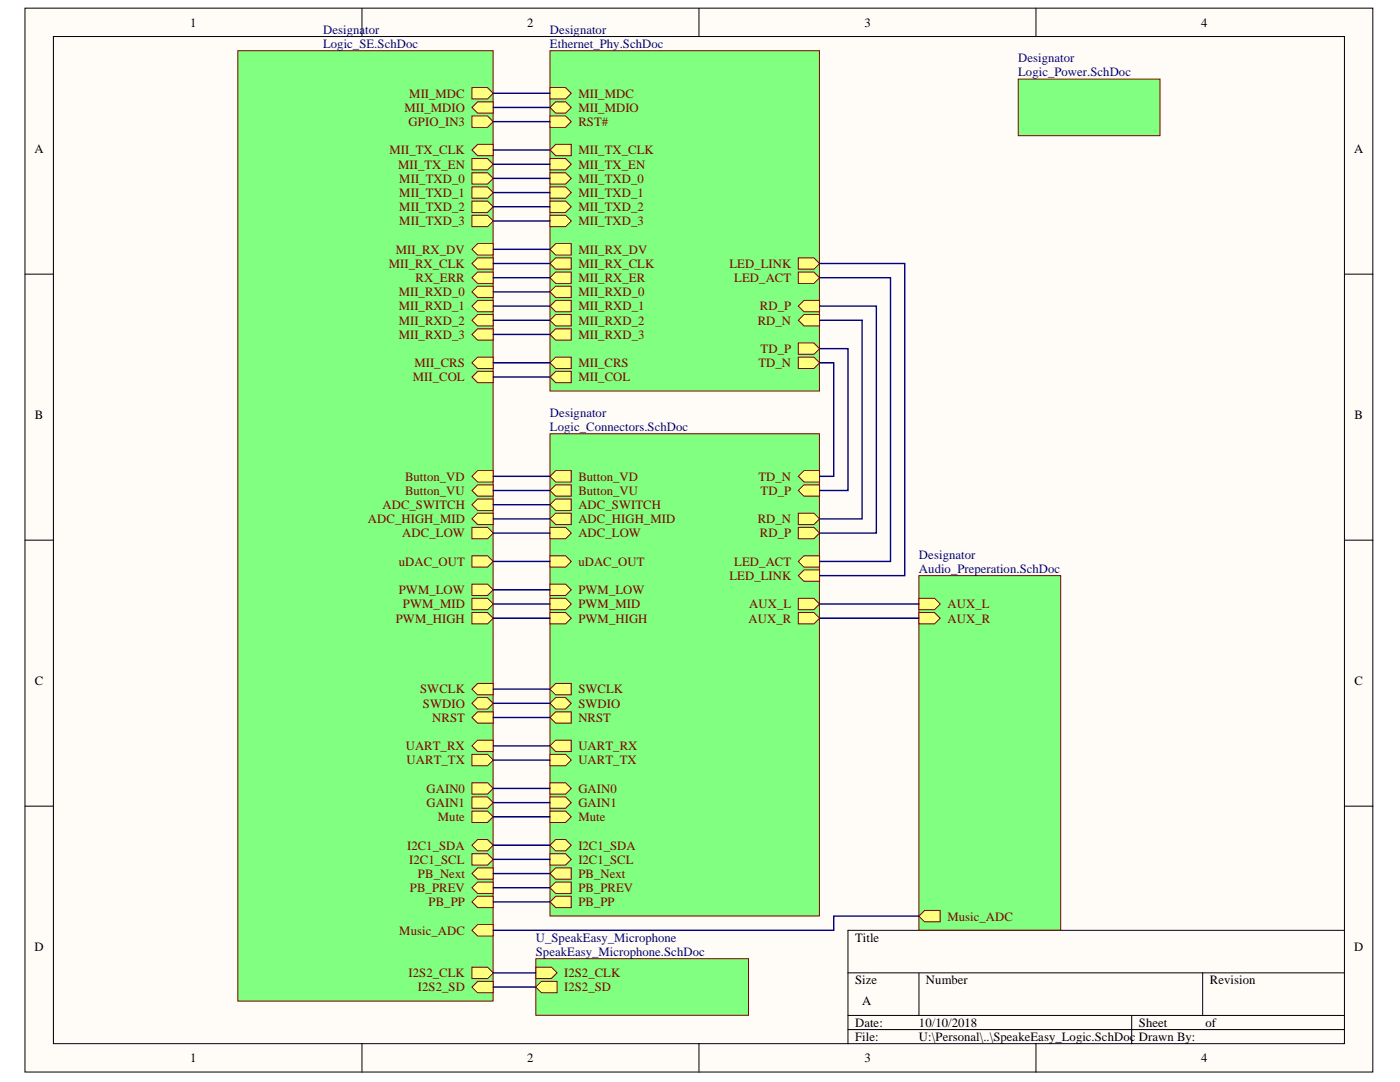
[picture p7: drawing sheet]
<svg xmlns="http://www.w3.org/2000/svg" width="279mm" height="216mm" viewBox="0 0 279 216" stroke-linecap="round" stroke-linejoin="round" font-family="sans-serif">
<g fill="#fffcf8" stroke="#000" stroke-width=".2">
<path d="M5 1.6h269v212.3h-269z"/>
<path d="M10.7 7.3h257.6v201h-257.6z"/>
</g>
<g fill="none" stroke="#000" stroke-width=".2">
<path d="M72.2 1.6v5.7M139.5 1.6v5.7M206.8 1.6v5.7M5 54.7h5.7M268.3 54.7h5.7M5 107.8h5.7M268.3 107.8h5.7M5 160.9h5.7M268.3 160.9h5.7M169.2 194.1h99.1M183.4 194.1v8.5M240 194.1v8.5"/>
<path d="M268.3 185.6h-99.1v22.7M72.2 208.3v5.6M139.5 208.3v5.6M169.2 202.6h99.1M169.2 205.4h99.1M206.8 208.3v5.6M225.9 202.6v5.7"/>
</g>
<path d="M47.5 10.1h50.9v189.7h-50.9z" fill="#80ff80" stroke="#800000" stroke-width=".2"/>
<path d="M94.2 17.5h3.1l1.1 1.1-1.1 1.1h-3.1z" fill-rule="evenodd" fill="#ffff80"/>
<path d="M94.2 17.5h3.1l1.1 1.1-1.1 1.1h-3.1z" fill="none" stroke="#800000" stroke-width=".2"/>
<path d="M94.2 148.8l1.1-1.1h3.1v2.3h-3.1z" fill-rule="evenodd" fill="#ffff80"/>
<path d="M94.2 148.8l1.1-1.1h3.1v2.3h-3.1z" fill="none" stroke="#800000" stroke-width=".2"/>
<path d="M94.2 40.1h3.1l1.1 1.2-1.1 1.1h-3.1z" fill-rule="evenodd" fill="#ffff80"/>
<path d="M94.2 40.1h3.1l1.1 1.2-1.1 1.1h-3.1z" fill="none" stroke="#800000" stroke-width=".2"/>
<path d="M94.2 72.4l1.1-1.1h3.1v2.2h-3.1z" fill-rule="evenodd" fill="#ffff80"/>
<path d="M94.2 72.4l1.1-1.1h3.1v2.2h-3.1z" fill="none" stroke="#800000" stroke-width=".2"/>
<path d="M94.2 170.3h3.1l1.1 1.2-1.1 1.1h-3.1z" fill-rule="evenodd" fill="#ffff80"/>
<path d="M94.2 170.3h3.1l1.1 1.2-1.1 1.1h-3.1z" fill="none" stroke="#800000" stroke-width=".2"/>
<path d="M94.2 150.5h3.1l1.1 1.2-1.1 1.1h-3.1z" fill-rule="evenodd" fill="#ffff80"/>
<path d="M94.2 150.5h3.1l1.1 1.2-1.1 1.1h-3.1z" fill="none" stroke="#800000" stroke-width=".2"/>
<path d="M94.2 34.5h3.1l1.1 1.1-1.1 1.1h-3.1z" fill-rule="evenodd" fill="#ffff80"/>
<path d="M94.2 34.5h3.1l1.1 1.1-1.1 1.1h-3.1z" fill="none" stroke="#800000" stroke-width=".2"/>
<path d="M94.2 21.4l1.1-1.1h3.1v2.3h-3.1z" fill-rule="evenodd" fill="#ffff80"/>
<path d="M94.2 21.4l1.1-1.1h3.1v2.3h-3.1z" fill="none" stroke="#800000" stroke-width=".2"/>
<path d="M94.2 75.2l1.1-1.1h3.1v2.3h-3.1z" fill-rule="evenodd" fill="#ffff80"/>
<path d="M94.2 75.2l1.1-1.1h3.1v2.3h-3.1z" fill="none" stroke="#800000" stroke-width=".2"/>
<path d="M94.2 31.6h3.1l1.1 1.2-1.1 1.1h-3.1z" fill-rule="evenodd" fill="#ffff80"/>
<path d="M94.2 31.6h3.1l1.1 1.2-1.1 1.1h-3.1z" fill="none" stroke="#800000" stroke-width=".2"/>
<path d="M94.2 49.8l1.1-1.2h3.1v2.3h-3.1z" fill-rule="evenodd" fill="#ffff80"/>
<path d="M94.2 49.8l1.1-1.2h3.1v2.3h-3.1z" fill="none" stroke="#800000" stroke-width=".2"/>
<path d="M94.2 168.6l1.1-1.1h2l1.1 1.1-1.1 1.2h-2z" fill-rule="evenodd" fill="#ffff80"/>
<path d="M94.2 168.6l1.1-1.1h2l1.1 1.1-1.1 1.2h-2z" fill="none" stroke="#800000" stroke-width=".2"/>
<path d="M94.2 37.3h3.1l1.1 1.1-1.1 1.2h-3.1z" fill-rule="evenodd" fill="#ffff80"/>
<path d="M94.2 37.3h3.1l1.1 1.1-1.1 1.2h-3.1z" fill="none" stroke="#800000" stroke-width=".2"/>
<path d="M94.2 52.6l1.1-1.2h3.1v2.3h-3.1z" fill-rule="evenodd" fill="#ffff80"/>
<path d="M94.2 52.6l1.1-1.2h3.1v2.3h-3.1z" fill="none" stroke="#800000" stroke-width=".2"/>
<path d="M94.2 43h3.1l1.1 1.1-1.1 1.1h-3.1z" fill-rule="evenodd" fill="#ffff80"/>
<path d="M94.2 43h3.1l1.1 1.1-1.1 1.1h-3.1z" fill="none" stroke="#800000" stroke-width=".2"/>
<path d="M94.2 29.9l1.1-1.1h3.1v2.3h-3.1z" fill-rule="evenodd" fill="#ffff80"/>
<path d="M94.2 29.9l1.1-1.1h3.1v2.3h-3.1z" fill="none" stroke="#800000" stroke-width=".2"/>
<path d="M94.2 23.1h3.1l1.1 1.2-1.1 1.1h-3.1z" fill-rule="evenodd" fill="#ffff80"/>
<path d="M94.2 23.1h3.1l1.1 1.2-1.1 1.1h-3.1z" fill="none" stroke="#800000" stroke-width=".2"/>
<path d="M94.2 116.6h3.1l1.1 1.1-1.1 1.1h-3.1z" fill-rule="evenodd" fill="#ffff80"/>
<path d="M94.2 116.6h3.1l1.1 1.1-1.1 1.1h-3.1z" fill="none" stroke="#800000" stroke-width=".2"/>
<path d="M94.2 122.2h3.1l1.1 1.2-1.1 1.1h-3.1z" fill-rule="evenodd" fill="#ffff80"/>
<path d="M94.2 122.2h3.1l1.1 1.2-1.1 1.1h-3.1z" fill="none" stroke="#800000" stroke-width=".2"/>
<path d="M94.2 119.4h3.1l1.1 1.1-1.1 1.2h-3.1z" fill-rule="evenodd" fill="#ffff80"/>
<path d="M94.2 119.4h3.1l1.1 1.1-1.1 1.2h-3.1z" fill="none" stroke="#800000" stroke-width=".2"/>
<path d="M94.2 95l1.1-1.1h3.1v2.3h-3.1z" fill-rule="evenodd" fill="#ffff80"/>
<path d="M94.2 95l1.1-1.1h3.1v2.3h-3.1z" fill="none" stroke="#800000" stroke-width=".2"/>
<path d="M94.2 97.9l1.1-1.2h3.1v2.3h-3.1z" fill-rule="evenodd" fill="#ffff80"/>
<path d="M94.2 97.9l1.1-1.2h3.1v2.3h-3.1z" fill="none" stroke="#800000" stroke-width=".2"/>
<path d="M94.2 110.9h3.1l1.1 1.1-1.1 1.2h-3.1z" fill-rule="evenodd" fill="#ffff80"/>
<path d="M94.2 110.9h3.1l1.1 1.1-1.1 1.2h-3.1z" fill="none" stroke="#800000" stroke-width=".2"/>
<path d="M94.2 58.2l1.1-1.1h3.1v2.3h-3.1z" fill-rule="evenodd" fill="#ffff80"/>
<path d="M94.2 58.2l1.1-1.1h3.1v2.3h-3.1z" fill="none" stroke="#800000" stroke-width=".2"/>
<path d="M94.2 66.7l1.1-1.1h3.1v2.3h-3.1z" fill-rule="evenodd" fill="#ffff80"/>
<path d="M94.2 66.7l1.1-1.1h3.1v2.3h-3.1z" fill="none" stroke="#800000" stroke-width=".2"/>
<path d="M94.2 63.9l1.1-1.1h3.1v2.2h-3.1z" fill-rule="evenodd" fill="#ffff80"/>
<path d="M94.2 63.9l1.1-1.1h3.1v2.2h-3.1z" fill="none" stroke="#800000" stroke-width=".2"/>
<path d="M94.2 61.1l1.1-1.2h3.1v2.3h-3.1z" fill-rule="evenodd" fill="#ffff80"/>
<path d="M94.2 61.1l1.1-1.2h3.1v2.3h-3.1z" fill="none" stroke="#800000" stroke-width=".2"/>
<path d="M94.2 185.6l1.1-1.1h3.1v2.3h-3.1z" fill-rule="evenodd" fill="#ffff80"/>
<path d="M94.2 185.6l1.1-1.1h3.1v2.3h-3.1z" fill="none" stroke="#800000" stroke-width=".2"/>
<path d="M94.2 140.3l1.1-1.1h2l1.1 1.1-1.1 1.2h-2z" fill-rule="evenodd" fill="#ffff80"/>
<path d="M94.2 140.3l1.1-1.1h2l1.1 1.1-1.1 1.2h-2z" fill="none" stroke="#800000" stroke-width=".2"/>
<path d="M94.2 137.5l1.1-1.1h3.1v2.2h-3.1z" fill-rule="evenodd" fill="#ffff80"/>
<path d="M94.2 137.5l1.1-1.1h3.1v2.2h-3.1z" fill="none" stroke="#800000" stroke-width=".2"/>
<path d="M94.2 143.2l1.1-1.2h3.1v2.3h-3.1z" fill-rule="evenodd" fill="#ffff80"/>
<path d="M94.2 143.2l1.1-1.2h3.1v2.3h-3.1z" fill="none" stroke="#800000" stroke-width=".2"/>
<path d="M94.2 159h3.1l1.1 1.2-1.1 1.1h-3.1z" fill-rule="evenodd" fill="#ffff80"/>
<path d="M94.2 159h3.1l1.1 1.2-1.1 1.1h-3.1z" fill="none" stroke="#800000" stroke-width=".2"/>
<path d="M94.2 161.9h3.1l1.1 1.1-1.1 1.1h-3.1z" fill-rule="evenodd" fill="#ffff80"/>
<path d="M94.2 161.9h3.1l1.1 1.1-1.1 1.1h-3.1z" fill="none" stroke="#800000" stroke-width=".2"/>
<path d="M94.2 156.2h3.1l1.1 1.1-1.1 1.2h-3.1z" fill-rule="evenodd" fill="#ffff80"/>
<path d="M94.2 156.2h3.1l1.1 1.1-1.1 1.2h-3.1z" fill="none" stroke="#800000" stroke-width=".2"/>
<path d="M94.2 103.5l1.1-1.1h3.1v2.3h-3.1z" fill-rule="evenodd" fill="#ffff80"/>
<path d="M94.2 103.5l1.1-1.1h3.1v2.3h-3.1z" fill="none" stroke="#800000" stroke-width=".2"/>
<path d="M94.2 100.7l1.1-1.1h3.1v2.2h-3.1z" fill-rule="evenodd" fill="#ffff80"/>
<path d="M94.2 100.7l1.1-1.1h3.1v2.2h-3.1z" fill="none" stroke="#800000" stroke-width=".2"/>
<path d="M94.2 105.2h3.1l1.1 1.2-1.1 1.1h-3.1z" fill-rule="evenodd" fill="#ffff80"/>
<path d="M94.2 105.2h3.1l1.1 1.2-1.1 1.1h-3.1z" fill="none" stroke="#800000" stroke-width=".2"/>
<path d="M94.2 174.3l1.1-1.1h3.1v2.2h-3.1z" fill-rule="evenodd" fill="#ffff80"/>
<path d="M94.2 174.3l1.1-1.1h3.1v2.2h-3.1z" fill="none" stroke="#800000" stroke-width=".2"/>
<path d="M94.2 180l1.1-1.2h3.1v2.3h-3.1z" fill-rule="evenodd" fill="#ffff80"/>
<path d="M94.2 180l1.1-1.2h3.1v2.3h-3.1z" fill="none" stroke="#800000" stroke-width=".2"/>
<path d="M94.2 177.1l1.1-1.1h3.1v2.3h-3.1z" fill-rule="evenodd" fill="#ffff80"/>
<path d="M94.2 177.1l1.1-1.1h3.1v2.3h-3.1z" fill="none" stroke="#800000" stroke-width=".2"/>
<path d="M94.2 55.4l1.1-1.1h3.1v2.2h-3.1z" fill-rule="evenodd" fill="#ffff80"/>
<path d="M94.2 55.4l1.1-1.1h3.1v2.2h-3.1z" fill="none" stroke="#800000" stroke-width=".2"/>
<path d="M94.2 193h3.1l1.1 1.1-1.1 1.2h-3.1z" fill-rule="evenodd" fill="#ffff80"/>
<path d="M94.2 193h3.1l1.1 1.1-1.1 1.2h-3.1z" fill="none" stroke="#800000" stroke-width=".2"/>
<path d="M94.2 197l1.1-1.2h3.1v2.3h-3.1z" fill-rule="evenodd" fill="#ffff80"/>
<path d="M94.2 197l1.1-1.2h3.1v2.3h-3.1z" fill="none" stroke="#800000" stroke-width=".2"/>
<path d="M109.8 10.1h53.7v67.9h-53.7z" fill="#80ff80" stroke="#800000" stroke-width=".2"/>
<path d="M109.8 17.5h3.1l1.1 1.1-1.1 1.1h-3.1z" fill-rule="evenodd" fill="#ffff80"/>
<path d="M109.8 17.5h3.1l1.1 1.1-1.1 1.1h-3.1z" fill="none" stroke="#800000" stroke-width=".2"/>
<path d="M109.8 43h3.1l1.1 1.1-1.1 1.1h-3.1z" fill-rule="evenodd" fill="#ffff80"/>
<path d="M109.8 43h3.1l1.1 1.1-1.1 1.1h-3.1z" fill="none" stroke="#800000" stroke-width=".2"/>
<path d="M109.8 21.4l1.1-1.1h2l1.1 1.1-1.1 1.2h-2z" fill-rule="evenodd" fill="#ffff80"/>
<path d="M109.8 21.4l1.1-1.1h2l1.1 1.1-1.1 1.2h-2z" fill="none" stroke="#800000" stroke-width=".2"/>
<path d="M109.8 34.5h3.1l1.1 1.1-1.1 1.1h-3.1z" fill-rule="evenodd" fill="#ffff80"/>
<path d="M109.8 34.5h3.1l1.1 1.1-1.1 1.1h-3.1z" fill="none" stroke="#800000" stroke-width=".2"/>
<path d="M109.8 23.1h3.1l1.1 1.2-1.1 1.1h-3.1z" fill-rule="evenodd" fill="#ffff80"/>
<path d="M109.8 23.1h3.1l1.1 1.2-1.1 1.1h-3.1z" fill="none" stroke="#800000" stroke-width=".2"/>
<path d="M109.8 29.9l1.1-1.1h3.1v2.3h-3.1z" fill-rule="evenodd" fill="#ffff80"/>
<path d="M109.8 29.9l1.1-1.1h3.1v2.3h-3.1z" fill="none" stroke="#800000" stroke-width=".2"/>
<path d="M109.8 72.4l1.1-1.1h3.1v2.2h-3.1z" fill-rule="evenodd" fill="#ffff80"/>
<path d="M109.8 72.4l1.1-1.1h3.1v2.2h-3.1z" fill="none" stroke="#800000" stroke-width=".2"/>
<path d="M109.8 49.8l1.1-1.2h3.1v2.3h-3.1z" fill-rule="evenodd" fill="#ffff80"/>
<path d="M109.8 49.8l1.1-1.2h3.1v2.3h-3.1z" fill="none" stroke="#800000" stroke-width=".2"/>
<path d="M109.8 52.6l1.1-1.2h3.1v2.3h-3.1z" fill-rule="evenodd" fill="#ffff80"/>
<path d="M109.8 52.6l1.1-1.2h3.1v2.3h-3.1z" fill="none" stroke="#800000" stroke-width=".2"/>
<path d="M109.8 31.6h3.1l1.1 1.2-1.1 1.1h-3.1z" fill-rule="evenodd" fill="#ffff80"/>
<path d="M109.8 31.6h3.1l1.1 1.2-1.1 1.1h-3.1z" fill="none" stroke="#800000" stroke-width=".2"/>
<path d="M109.8 37.3h3.1l1.1 1.1-1.1 1.2h-3.1z" fill-rule="evenodd" fill="#ffff80"/>
<path d="M109.8 37.3h3.1l1.1 1.1-1.1 1.2h-3.1z" fill="none" stroke="#800000" stroke-width=".2"/>
<path d="M109.8 40.1h3.1l1.1 1.2-1.1 1.1h-3.1z" fill-rule="evenodd" fill="#ffff80"/>
<path d="M109.8 40.1h3.1l1.1 1.2-1.1 1.1h-3.1z" fill="none" stroke="#800000" stroke-width=".2"/>
<path d="M109.8 55.4l1.1-1.1h3.1v2.2h-3.1z" fill-rule="evenodd" fill="#ffff80"/>
<path d="M109.8 55.4l1.1-1.1h3.1v2.2h-3.1z" fill="none" stroke="#800000" stroke-width=".2"/>
<path d="M109.8 75.2l1.1-1.1h3.1v2.3h-3.1z" fill-rule="evenodd" fill="#ffff80"/>
<path d="M109.8 75.2l1.1-1.1h3.1v2.3h-3.1z" fill="none" stroke="#800000" stroke-width=".2"/>
<path d="M159.3 54.3h3.1l1.2 1.1-1.2 1.1h-3.1z" fill-rule="evenodd" fill="#ffff80"/>
<path d="M159.3 54.3h3.1l1.2 1.1-1.2 1.1h-3.1z" fill="none" stroke="#800000" stroke-width=".2"/>
<path d="M159.3 51.4h3.1l1.2 1.2-1.2 1.1h-3.1z" fill-rule="evenodd" fill="#ffff80"/>
<path d="M159.3 51.4h3.1l1.2 1.2-1.2 1.1h-3.1z" fill="none" stroke="#800000" stroke-width=".2"/>
<path d="M159.3 71.3h3.1l1.2 1.1-1.2 1.1h-3.1z" fill-rule="evenodd" fill="#ffff80"/>
<path d="M159.3 71.3h3.1l1.2 1.1-1.2 1.1h-3.1z" fill="none" stroke="#800000" stroke-width=".2"/>
<path d="M159.3 68.4h3.1l1.2 1.2-1.2 1.1h-3.1z" fill-rule="evenodd" fill="#ffff80"/>
<path d="M159.3 68.4h3.1l1.2 1.2-1.2 1.1h-3.1z" fill="none" stroke="#800000" stroke-width=".2"/>
<path d="M159.3 61.1l1.2-1.2h3.1v2.3h-3.1z" fill-rule="evenodd" fill="#ffff80"/>
<path d="M159.3 61.1l1.2-1.2h3.1v2.3h-3.1z" fill="none" stroke="#800000" stroke-width=".2"/>
<path d="M159.3 63.9l1.2-1.1h3.1v2.2h-3.1z" fill-rule="evenodd" fill="#ffff80"/>
<path d="M159.3 63.9l1.2-1.1h3.1v2.2h-3.1z" fill="none" stroke="#800000" stroke-width=".2"/>
<path d="M109.8 66.7l1.1-1.1h3.1v2.3h-3.1z" fill-rule="evenodd" fill="#ffff80"/>
<path d="M109.8 66.7l1.1-1.1h3.1v2.3h-3.1z" fill="none" stroke="#800000" stroke-width=".2"/>
<path d="M109.8 61.1l1.1-1.2h3.1v2.3h-3.1z" fill-rule="evenodd" fill="#ffff80"/>
<path d="M109.8 61.1l1.1-1.2h3.1v2.3h-3.1z" fill="none" stroke="#800000" stroke-width=".2"/>
<path d="M109.8 58.2l1.1-1.1h3.1v2.3h-3.1z" fill-rule="evenodd" fill="#ffff80"/>
<path d="M109.8 58.2l1.1-1.1h3.1v2.3h-3.1z" fill="none" stroke="#800000" stroke-width=".2"/>
<path d="M109.8 63.9l1.1-1.1h3.1v2.2h-3.1z" fill-rule="evenodd" fill="#ffff80"/>
<path d="M109.8 63.9l1.1-1.1h3.1v2.2h-3.1z" fill="none" stroke="#800000" stroke-width=".2"/>
<path d="M109.8 86.6h53.7v96.2h-53.7z" fill="#80ff80" stroke="#800000" stroke-width=".2"/>
<path d="M109.8 95l1.1-1.1h3.1v2.3h-3.1z" fill-rule="evenodd" fill="#ffff80"/>
<path d="M109.8 95l1.1-1.1h3.1v2.3h-3.1z" fill="none" stroke="#800000" stroke-width=".2"/>
<path d="M159.3 95l1.2-1.1h3.1v2.3h-3.1z" fill-rule="evenodd" fill="#ffff80"/>
<path d="M159.3 95l1.2-1.1h3.1v2.3h-3.1z" fill="none" stroke="#800000" stroke-width=".2"/>
<path d="M159.3 97.9l1.2-1.2h3.1v2.3h-3.1z" fill-rule="evenodd" fill="#ffff80"/>
<path d="M159.3 97.9l1.2-1.2h3.1v2.3h-3.1z" fill="none" stroke="#800000" stroke-width=".2"/>
<path d="M159.3 112l1.2-1.1h3.1v2.3h-3.1z" fill-rule="evenodd" fill="#ffff80"/>
<path d="M159.3 112l1.2-1.1h3.1v2.3h-3.1z" fill="none" stroke="#800000" stroke-width=".2"/>
<path d="M159.3 102.4h3.1l1.2 1.1-1.2 1.2h-3.1z" fill-rule="evenodd" fill="#ffff80"/>
<path d="M159.3 102.4h3.1l1.2 1.1-1.2 1.2h-3.1z" fill="none" stroke="#800000" stroke-width=".2"/>
<path d="M159.3 105.2h3.1l1.2 1.2-1.2 1.1h-3.1z" fill-rule="evenodd" fill="#ffff80"/>
<path d="M159.3 105.2h3.1l1.2 1.2-1.2 1.1h-3.1z" fill="none" stroke="#800000" stroke-width=".2"/>
<path d="M159.3 119.4h3.1l1.2 1.1-1.2 1.2h-3.1z" fill-rule="evenodd" fill="#ffff80"/>
<path d="M159.3 119.4h3.1l1.2 1.1-1.2 1.2h-3.1z" fill="none" stroke="#800000" stroke-width=".2"/>
<path d="M159.3 114.9l1.2-1.2h3.1v2.3h-3.1z" fill-rule="evenodd" fill="#ffff80"/>
<path d="M159.3 114.9l1.2-1.2h3.1v2.3h-3.1z" fill="none" stroke="#800000" stroke-width=".2"/>
<path d="M159.3 122.2h3.1l1.2 1.2-1.2 1.1h-3.1z" fill-rule="evenodd" fill="#ffff80"/>
<path d="M159.3 122.2h3.1l1.2 1.2-1.2 1.1h-3.1z" fill="none" stroke="#800000" stroke-width=".2"/>
<path d="M109.8 97.9l1.1-1.2h3.1v2.3h-3.1z" fill-rule="evenodd" fill="#ffff80"/>
<path d="M109.8 97.9l1.1-1.2h3.1v2.3h-3.1z" fill="none" stroke="#800000" stroke-width=".2"/>
<path d="M109.8 116.6h3.1l1.1 1.1-1.1 1.1h-3.1z" fill-rule="evenodd" fill="#ffff80"/>
<path d="M109.8 116.6h3.1l1.1 1.1-1.1 1.1h-3.1z" fill="none" stroke="#800000" stroke-width=".2"/>
<path d="M109.8 122.2h3.1l1.1 1.2-1.1 1.1h-3.1z" fill-rule="evenodd" fill="#ffff80"/>
<path d="M109.8 122.2h3.1l1.1 1.2-1.1 1.1h-3.1z" fill="none" stroke="#800000" stroke-width=".2"/>
<path d="M109.8 110.9h3.1l1.1 1.1-1.1 1.2h-3.1z" fill-rule="evenodd" fill="#ffff80"/>
<path d="M109.8 110.9h3.1l1.1 1.1-1.1 1.2h-3.1z" fill="none" stroke="#800000" stroke-width=".2"/>
<path d="M109.8 119.4h3.1l1.1 1.1-1.1 1.2h-3.1z" fill-rule="evenodd" fill="#ffff80"/>
<path d="M109.8 119.4h3.1l1.1 1.1-1.1 1.2h-3.1z" fill="none" stroke="#800000" stroke-width=".2"/>
<path d="M109.8 143.2l1.1-1.2h3.1v2.3h-3.1z" fill-rule="evenodd" fill="#ffff80"/>
<path d="M109.8 143.2l1.1-1.2h3.1v2.3h-3.1z" fill="none" stroke="#800000" stroke-width=".2"/>
<path d="M109.8 140.3l1.1-1.1h2l1.1 1.1-1.1 1.2h-2z" fill-rule="evenodd" fill="#ffff80"/>
<path d="M109.8 140.3l1.1-1.1h2l1.1 1.1-1.1 1.2h-2z" fill="none" stroke="#800000" stroke-width=".2"/>
<path d="M109.8 150.5h3.1l1.1 1.2-1.1 1.1h-3.1z" fill-rule="evenodd" fill="#ffff80"/>
<path d="M109.8 150.5h3.1l1.1 1.2-1.1 1.1h-3.1z" fill="none" stroke="#800000" stroke-width=".2"/>
<path d="M109.8 137.5l1.1-1.1h3.1v2.2h-3.1z" fill-rule="evenodd" fill="#ffff80"/>
<path d="M109.8 137.5l1.1-1.1h3.1v2.2h-3.1z" fill="none" stroke="#800000" stroke-width=".2"/>
<path d="M109.8 148.8l1.1-1.1h3.1v2.3h-3.1z" fill-rule="evenodd" fill="#ffff80"/>
<path d="M109.8 148.8l1.1-1.1h3.1v2.3h-3.1z" fill="none" stroke="#800000" stroke-width=".2"/>
<path d="M109.8 156.2h3.1l1.1 1.1-1.1 1.2h-3.1z" fill-rule="evenodd" fill="#ffff80"/>
<path d="M109.8 156.2h3.1l1.1 1.1-1.1 1.2h-3.1z" fill="none" stroke="#800000" stroke-width=".2"/>
<path d="M109.8 159h3.1l1.1 1.2-1.1 1.1h-3.1z" fill-rule="evenodd" fill="#ffff80"/>
<path d="M109.8 159h3.1l1.1 1.2-1.1 1.1h-3.1z" fill="none" stroke="#800000" stroke-width=".2"/>
<path d="M109.8 161.9h3.1l1.1 1.1-1.1 1.1h-3.1z" fill-rule="evenodd" fill="#ffff80"/>
<path d="M109.8 161.9h3.1l1.1 1.1-1.1 1.1h-3.1z" fill="none" stroke="#800000" stroke-width=".2"/>
<path d="M109.8 100.7l1.1-1.1h3.1v2.2h-3.1z" fill-rule="evenodd" fill="#ffff80"/>
<path d="M109.8 100.7l1.1-1.1h3.1v2.2h-3.1z" fill="none" stroke="#800000" stroke-width=".2"/>
<path d="M109.8 103.5l1.1-1.1h3.1v2.3h-3.1z" fill-rule="evenodd" fill="#ffff80"/>
<path d="M109.8 103.5l1.1-1.1h3.1v2.3h-3.1z" fill="none" stroke="#800000" stroke-width=".2"/>
<path d="M109.8 105.2h3.1l1.1 1.2-1.1 1.1h-3.1z" fill-rule="evenodd" fill="#ffff80"/>
<path d="M109.8 105.2h3.1l1.1 1.2-1.1 1.1h-3.1z" fill="none" stroke="#800000" stroke-width=".2"/>
<path d="M109.8 170.3h3.1l1.1 1.2-1.1 1.1h-3.1z" fill-rule="evenodd" fill="#ffff80"/>
<path d="M109.8 170.3h3.1l1.1 1.2-1.1 1.1h-3.1z" fill="none" stroke="#800000" stroke-width=".2"/>
<path d="M109.8 168.6l1.1-1.1h2l1.1 1.1-1.1 1.2h-2z" fill-rule="evenodd" fill="#ffff80"/>
<path d="M109.8 168.6l1.1-1.1h2l1.1 1.1-1.1 1.2h-2z" fill="none" stroke="#800000" stroke-width=".2"/>
<path d="M109.8 180l1.1-1.2h3.1v2.3h-3.1z" fill-rule="evenodd" fill="#ffff80"/>
<path d="M109.8 180l1.1-1.2h3.1v2.3h-3.1z" fill="none" stroke="#800000" stroke-width=".2"/>
<path d="M109.8 174.3l1.1-1.1h3.1v2.2h-3.1z" fill-rule="evenodd" fill="#ffff80"/>
<path d="M109.8 174.3l1.1-1.1h3.1v2.2h-3.1z" fill="none" stroke="#800000" stroke-width=".2"/>
<path d="M109.8 177.1l1.1-1.1h3.1v2.3h-3.1z" fill-rule="evenodd" fill="#ffff80"/>
<path d="M109.8 177.1l1.1-1.1h3.1v2.3h-3.1z" fill="none" stroke="#800000" stroke-width=".2"/>
<g fill="#80ff80" stroke="#800000" stroke-width=".2">
<path d="M203.2 15.8h28.3v11.3h-28.3z"/>
<path d="M183.4 114.9h28.3v70.7h-28.3z"/>
</g>
<path d="M183.4 182.8l1.1-1.1h3.1v2.2h-3.1z" fill-rule="evenodd" fill="#ffff80"/>
<path d="M183.4 182.8l1.1-1.1h3.1v2.2h-3.1z" fill="none" stroke="#800000" stroke-width=".2"/>
<path d="M183.4 119.4h3.1l1.1 1.1-1.1 1.2h-3.1z" fill-rule="evenodd" fill="#ffff80"/>
<path d="M183.4 119.4h3.1l1.1 1.1-1.1 1.2h-3.1z" fill="none" stroke="#800000" stroke-width=".2"/>
<path d="M183.4 122.2h3.1l1.1 1.2-1.1 1.1h-3.1z" fill-rule="evenodd" fill="#ffff80"/>
<path d="M183.4 122.2h3.1l1.1 1.2-1.1 1.1h-3.1z" fill="none" stroke="#800000" stroke-width=".2"/>
<g fill="none" stroke="#000080" stroke-width=".28">
<path d="M98.4 18.6h11.4M98.4 21.4h11.4M98.4 29.9h11.4M98.4 32.8h11.4M98.4 35.6h11.4M98.4 38.4h11.4M98.4 24.3h11.4M98.4 41.3h11.4M98.4 44.1h11.4M98.4 49.8h11.4M98.4 52.6h11.4M98.4 55.4h11.4"/>
<path d="M98.4 58.2h11.4M163.6 55.4h14.1v56.6h-14.1M163.6 52.6h17v62.3h-17M98.4 61.1h11.4M98.4 63.9h11.4M98.4 66.7h11.4M98.4 72.4h11.4M98.4 75.2h11.4M163.6 72.4h2.8v22.6h-2.8M163.6 69.6h5.6v28.3h-5.6M163.6 61.1h11.3v45.3h-11.3M163.6 63.9h8.5v39.6h-8.5"/>
<path d="M98.4 95h11.4M98.4 97.9h11.4M98.4 112h11.4M98.4 117.7h11.4M98.4 100.7h11.4M98.4 103.5h11.4M98.4 106.4h11.4M98.4 120.5h11.4M98.4 123.4h11.4M98.4 137.5h11.4M163.6 120.5h19.8M163.6 123.4h19.8"/>
<path d="M98.4 140.3h11.4M98.4 143.2h11.4M98.4 148.8h11.4M98.4 151.7h11.4M98.4 157.3h11.4M98.4 160.2h11.4M98.4 163h11.4M98.4 168.6h11.4M98.4 171.5h11.4M98.4 180h11.4M98.4 177.1h11.4M98.4 174.3h11.4"/>
<path d="M183.4 182.8h-17v2.8h-68"/>
</g>
<path d="M106.9 191.3h42.5v11.3h-42.5z" fill="#80ff80" stroke="#800000" stroke-width=".2"/>
<path d="M106.9 197l1.2-1.2h3.1v2.3h-3.1z" fill-rule="evenodd" fill="#ffff80"/>
<path d="M106.9 197l1.2-1.2h3.1v2.3h-3.1z" fill="none" stroke="#800000" stroke-width=".2"/>
<path d="M106.9 193h3.1l1.2 1.1-1.2 1.2h-3.1z" fill-rule="evenodd" fill="#ffff80"/>
<path d="M106.9 193h3.1l1.2 1.1-1.2 1.2h-3.1z" fill="none" stroke="#800000" stroke-width=".2"/>
<path d="M98.4 194.1h8.5M98.4 197h8.5" fill="none" stroke="#000080" stroke-width=".28"/>
<g font-size="2.5">
<text x="38" y="5.3">1</text>
<text x="105.2" y="5.3">2</text>
<text x="172.5" y="5.3">3</text>
<text x="239.7" y="5.3">4</text>
<text x="6.9" y="30.4">A</text>
<text x="270.2" y="30.4">A</text>
<text x="7" y="83.5">B</text>
<text x="270.3" y="83.5">B</text>
<text x="7" y="136.6">C</text>
<text x="270.3" y="136.6">C</text>
<text x="6.9" y="189.7">D</text>
<text x="170.6" y="187.9">Title</text>
<text x="270.2" y="189.7">D</text>
<text x="170.6" y="196.4">Size</text>
<text x="184.8" y="196.4">Number</text>
<text x="241.5" y="196.4">Revision</text>
<text x="172.1" y="200.6">A</text>
<text x="170.6" y="204.9">Date:</text>
<text x="170.6" y="207.7">File:</text>
<text x="183.4" y="204.9">10/10/2018</text>
<text x="183.4" y="207.7">U:\Personal\..\SpeakeEasy_Logic.SchDoc</text>
<text x="227.3" y="204.9">Sheet</text>
<text x="227.3" y="207.7">Drawn By:</text>
<text x="240.6" y="204.9">of</text>
<text x="38" y="212">1</text>
<text x="105.2" y="212">2</text>
<text x="172.5" y="212">3</text>
<text x="239.7" y="212">4</text>
</g>
<g font-size="2.5" fill="#000080">
<text x="64.5" y="6.7">Designator</text>
<text x="64.5" y="9.6">Logic_SE.SchDoc</text>
<text x="109.8" y="6.7">Designator</text>
<text x="109.8" y="9.6">Ethernet_Phy.SchDoc</text>
<text x="203.2" y="12.4">Designator</text>
<text x="203.2" y="15.2">Logic_Power.SchDoc</text>
<text x="109.8" y="83.2">Designator</text>
<text x="109.8" y="86">Logic_Connectors.SchDoc</text>
<text x="183.4" y="111.5">Designator</text>
<text x="183.4" y="114.3">Audio_Preperation.SchDoc</text>
<text x="106.9" y="187.9">U_SpeakEasy_Microphone</text>
<text x="106.9" y="190.7">SpeakEasy_Microphone.SchDoc</text>
</g>
<g font-size="2.5" fill="#800000">
<text x="80.7" y="22.3">MII_MDIO</text>
<text x="81.7" y="19.5">MII_MDC</text>
<text x="115.4" y="19.5">MII_MDC</text>
<text x="115.4" y="22.3">MII_MDIO</text>
<text x="81.6" y="25.2">GPIO_IN3</text>
<text x="115.4" y="25.2">RST#</text>
<text x="77.7" y="30.8">MII_TX_CLK</text>
<text x="79.4" y="33.6">MII_TX_EN</text>
<text x="115.4" y="30.8">MII_TX_CLK</text>
<text x="115.4" y="33.6">MII_TX_EN</text>
<text x="79.7" y="36.5">MII_TXD_0</text>
<text x="79.7" y="39.3">MII_TXD_1</text>
<text x="115.4" y="36.5">MII_TXD_0</text>
<text x="115.4" y="39.3">MII_TXD_1</text>
<text x="79.7" y="42.1">MII_TXD_2</text>
<text x="79.7" y="44.9">MII_TXD_3</text>
<text x="115.4" y="44.9">MII_TXD_3</text>
<text x="115.4" y="42.1">MII_TXD_2</text>
<text x="77.6" y="53.4">MII_RX_CLK</text>
<text x="79" y="50.6">MII_RX_DV</text>
<text x="115.4" y="50.6">MII_RX_DV</text>
<text x="115.4" y="53.4">MII_RX_CLK</text>
<text x="145.6" y="53.4">LED_LINK</text>
<text x="79.6" y="59.1">MII_RXD_0</text>
<text x="83" y="56.3">RX_ERR</text>
<text x="115.4" y="56.3">MII_RX_ER</text>
<text x="115.4" y="59.1">MII_RXD_0</text>
<text x="146.5" y="56.3">LED_ACT</text>
<text x="79.6" y="64.8">MII_RXD_2</text>
<text x="79.6" y="61.9">MII_RXD_1</text>
<text x="115.4" y="61.9">MII_RXD_1</text>
<text x="115.4" y="64.8">MII_RXD_2</text>
<text x="151.2" y="64.8">RD_N</text>
<text x="151.7" y="61.9">RD_P</text>
<text x="79.6" y="67.6">MII_RXD_3</text>
<text x="115.4" y="67.6">MII_RXD_3</text>
<text x="151.8" y="70.4">TD_P</text>
<text x="82.4" y="76.1">MII_COL</text>
<text x="82.7" y="73.2">MII_CRS</text>
<text x="115.4" y="73.2">MII_CRS</text>
<text x="115.4" y="76.1">MII_COL</text>
<text x="151.4" y="73.2">TD_N</text>
<text x="80.8" y="95.9">Button_VD</text>
<text x="115.4" y="95.9">Button_VD</text>
<text x="151.4" y="95.9">TD_N</text>
<text x="76.3" y="101.6">ADC_SWITCH</text>
<text x="80.8" y="98.7">Button_VU</text>
<text x="115.4" y="98.7">Button_VU</text>
<text x="115.4" y="101.6">ADC_SWITCH</text>
<text x="151.8" y="98.7">TD_P</text>
<text x="73.4" y="104.4">ADC_HIGH_MID</text>
<text x="80.3" y="107.2">ADC_LOW</text>
<text x="115.4" y="104.4">ADC_HIGH_MID</text>
<text x="115.4" y="107.2">ADC_LOW</text>
<text x="151.2" y="104.4">RD_N</text>
<text x="151.7" y="107.2">RD_P</text>
<text x="79.6" y="112.9">uDAC_OUT</text>
<text x="115.4" y="112.9">uDAC_OUT</text>
<text x="146.5" y="112.9">LED_ACT</text>
<text x="79.6" y="118.6">PWM_LOW</text>
<text x="115.4" y="118.6">PWM_LOW</text>
<text x="145.6" y="115.7">LED_LINK</text>
<text x="79" y="124.2">PWM_HIGH</text>
<text x="80.4" y="121.4">PWM_MID</text>
<text x="115.4" y="124.2">PWM_HIGH</text>
<text x="115.4" y="121.4">PWM_MID</text>
<text x="149.4" y="124.2">AUX_R</text>
<text x="149.5" y="121.4">AUX_L</text>
<text x="189.1" y="121.4">AUX_L</text>
<text x="189.1" y="124.2">AUX_R</text>
<text x="83.8" y="138.4">SWCLK</text>
<text x="84.4" y="141.2">SWDIO</text>
<text x="115.4" y="141.2">SWDIO</text>
<text x="115.4" y="138.4">SWCLK</text>
<text x="81" y="149.7">UART_RX</text>
<text x="86.2" y="144">NRST</text>
<text x="115.4" y="144">NRST</text>
<text x="115.4" y="149.7">UART_RX</text>
<text x="81.1" y="152.5">UART_TX</text>
<text x="115.4" y="152.5">UART_TX</text>
<text x="85.1" y="161">GAIN1</text>
<text x="85.1" y="158.2">GAIN0</text>
<text x="115.4" y="158.2">GAIN0</text>
<text x="115.4" y="161">GAIN1</text>
<text x="87.4" y="163.9">Mute</text>
<text x="115.4" y="163.9">Mute</text>
<text x="81.3" y="169.5">I2C1_SDA</text>
<text x="81.7" y="172.4">I2C1_SCL</text>
<text x="115.4" y="172.4">I2C1_SCL</text>
<text x="115.4" y="169.5">I2C1_SDA</text>
<text x="81.8" y="178">PB_PREV</text>
<text x="83.4" y="175.2">PB_Next</text>
<text x="115.4" y="175.2">PB_Next</text>
<text x="115.4" y="178">PB_PREV</text>
<text x="85.5" y="180.8">PB_PP</text>
<text x="115.4" y="180.8">PB_PP</text>
<text x="189.1" y="183.7">Music_ADC</text>
<text x="79.7" y="186.5">Music_ADC</text>
<text x="81.6" y="195">I2S2_CLK</text>
<text x="83.4" y="197.8">I2S2_SD</text>
<text x="112.6" y="197.8">I2S2_SD</text>
<text x="112.6" y="195">I2S2_CLK</text>
</g>
</svg>
